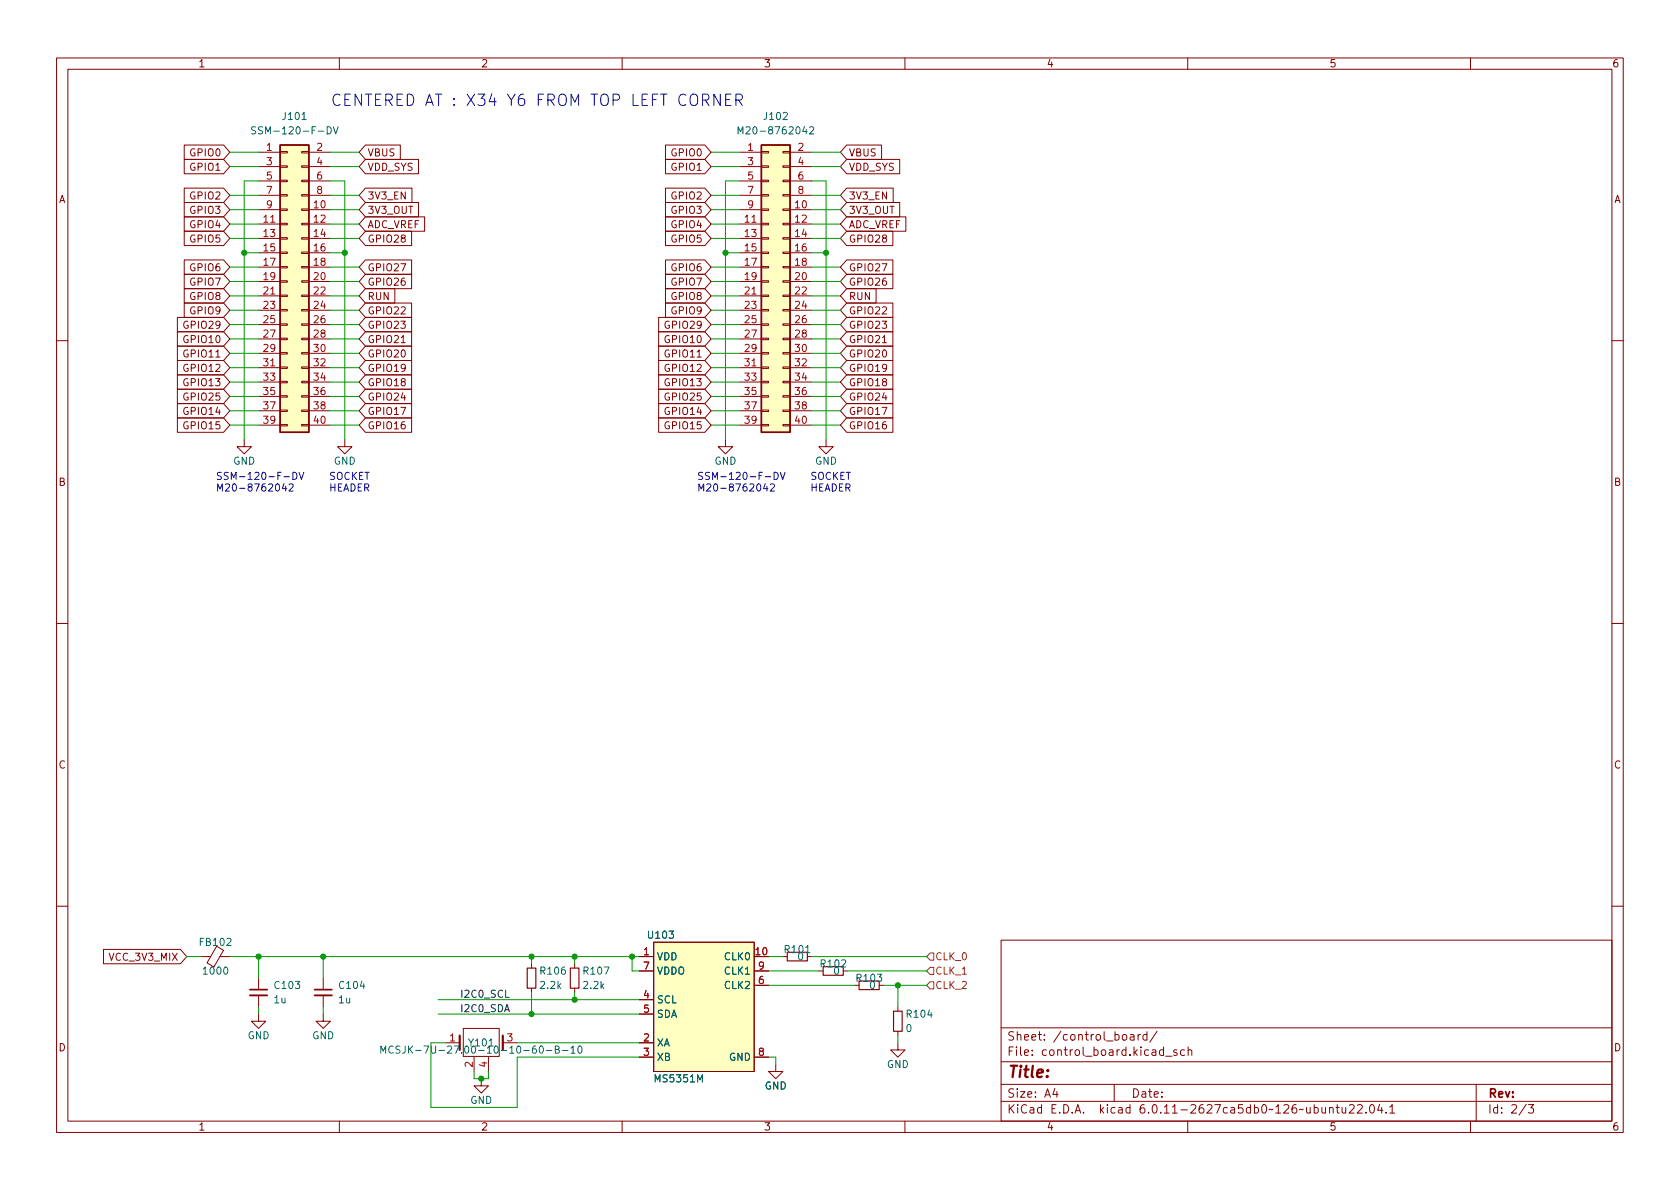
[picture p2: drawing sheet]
<svg xmlns="http://www.w3.org/2000/svg" width="297mm" height="210mm" viewBox="0 0 297 210" stroke-linecap="round" stroke-linejoin="round" font-family="sans-serif">
<g fill="none" stroke="#840000" stroke-width=".18">
<path d="M10 10.2h277v190.1h-277zM12 12.2h273v186.1h-273zM60 10.2v2M110 10.2v2M160 10.2v2M210 10.2v2M260 10.2v2M32.6 28.2h6.9l1.1 1.3-1.1 1.2h-6.9zM32.6 25.6h6.9l1.1 1.3-1.1 1.3h-6.9zM32.6 33.3h6.9l1.1 1.2-1.1 1.3h-6.9zM32.6 35.8h6.9l1.1 1.3-1.1 1.2h-6.9zM32.6 38.3h6.9l1.1 1.3-1.1 1.3h-6.9z"/>
<path d="M45.7 26.9h3.8M45.7 37.1h3.8M45.7 39.6h3.8M45.7 29.5h3.8M45.7 32h3.8M45.7 34.5h3.8M49.5 39.5h1.3v.2h-1.3zM49.5 37h1.3v.2h-1.3zM49.5 34.4h1.3v.3h-1.3zM49.5 31.9h1.3v.2h-1.3zM49.5 29.3h1.3v.3h-1.3zM49.5 26.8h1.3v.2h-1.3z"/>
<path d="M53.3 39.5h1.3v.2h-1.3zM53.3 37h1.3v.2h-1.3zM53.3 34.4h1.3v.3h-1.3zM53.3 31.9h1.3v.2h-1.3zM53.3 29.3h1.3v.3h-1.3zM53.3 26.8h1.3v.2h-1.3zM54.6 26.9h3.8M54.6 37.1h3.8M54.6 39.6h3.8M54.6 29.5h3.8M54.6 32h3.8M54.6 34.5h3.8"/>
<path d="M64.6 33.3h8.2v2.5h-8.2l-1.1-1.3zM64.6 28.2h9.4v2.5h-9.4l-1.1-1.2zM64.6 25.6h6.2v2.6h-6.2l-1.1-1.3zM64.6 38.3h10.5v2.6h-10.5l-1.1-1.3zM64.6 35.8h9.4v2.5h-9.4l-1.1-1.2zM117.7 25.6h6.9l1.1 1.3-1.1 1.3h-6.9zM117.7 38.3h6.9l1.1 1.3-1.1 1.3h-6.9zM117.7 28.2h6.9l1.1 1.3-1.1 1.2h-6.9zM117.7 35.8h6.9l1.1 1.3-1.1 1.2h-6.9zM117.7 33.3h6.9l1.1 1.2-1.1 1.3h-6.9zM130.8 26.9h3.8M130.8 37.1h3.8"/>
<path d="M130.8 39.6h3.8M130.8 29.5h3.8M130.8 32h3.8M130.8 34.5h3.8M134.6 39.5h1.3v.2h-1.3zM134.6 37h1.3v.2h-1.3zM134.6 34.4h1.3v.3h-1.3zM134.6 31.9h1.3v.2h-1.3zM134.6 29.3h1.3v.3h-1.3zM134.6 26.8h1.3v.2h-1.3zM138.4 39.5h1.3v.2h-1.3zM138.4 37h1.3v.2h-1.3z"/>
<path d="M138.4 34.4h1.3v.3h-1.3zM138.4 31.9h1.3v.2h-1.3zM138.4 29.3h1.3v.3h-1.3zM138.4 26.8h1.3v.2h-1.3zM139.7 26.9h3.8M139.7 37.1h3.8M139.7 39.6h3.8M139.7 29.5h3.8M139.7 32h3.8M139.7 34.5h3.8M149.7 38.3h10.5v2.6h-10.5l-1.1-1.3zM149.7 33.3h8.2v2.5h-8.2l-1.1-1.3z"/>
<path d="M149.7 35.8h9.4v2.5h-9.4l-1.1-1.2zM149.7 28.2h9.4v2.5h-9.4l-1.1-1.2zM149.7 25.6h6.2v2.6h-6.2l-1.1-1.3zM31.4 58.7h8.1l1.1 1.2-1.1 1.3h-8.1zM31.4 56.1h8.1l1.1 1.3-1.1 1.3h-8.1zM32.6 46h6.9l1.1 1.2-1.1 1.3h-6.9zM32.6 40.9h6.9l1.1 1.3-1.1 1.2h-6.9zM32.6 53.6h6.9l1.1 1.3-1.1 1.2h-6.9zM32.6 48.5h6.9l1.1 1.3-1.1 1.2h-6.9zM32.6 51h6.9l1.1 1.3-1.1 1.3h-6.9zM45.7 42.2h3.8M45.7 44.7h3.8"/>
<path d="M45.7 47.2h3.8M45.7 49.8h3.8M45.7 52.3h3.8M45.7 54.9h3.8M45.7 57.4h3.8M45.7 59.9h3.8M49.5 59.8h1.3v.3h-1.3zM49.5 57.3h1.3v.2h-1.3zM49.5 54.7h1.3v.3h-1.3zM49.5 52.2h1.3v.2h-1.3zM49.5 49.7h1.3v.2h-1.3zM49.5 47.1h1.3v.3h-1.3z"/>
<path d="M49.5 44.6h1.3v.2h-1.3zM49.5 42h1.3v.3h-1.3zM53.3 59.8h1.3v.3h-1.3zM53.3 57.3h1.3v.2h-1.3zM53.3 54.7h1.3v.3h-1.3zM53.3 52.2h1.3v.2h-1.3zM53.3 49.7h1.3v.2h-1.3zM53.3 47.1h1.3v.3h-1.3zM53.3 44.6h1.3v.2h-1.3zM53.3 42h1.3v.3h-1.3zM54.6 42.2h3.8M54.6 44.7h3.8"/>
<path d="M54.6 47.2h3.8M54.6 49.8h3.8M54.6 52.3h3.8M54.6 54.9h3.8M54.6 57.4h3.8M54.6 59.9h3.8M64.6 40.9h8.2v2.5h-8.2l-1.1-1.2zM64.6 46h8.2v2.5h-8.2l-1.1-1.3zM64.6 48.5h8.2v2.5h-8.2l-1.1-1.2zM64.6 51h5.2v2.6h-5.2l-1.1-1.3zM64.6 56.1h8.2v2.6h-8.2l-1.1-1.3zM64.6 53.6h8.2v2.5h-8.2l-1.1-1.2z"/>
<path d="M64.6 58.7h8.2v2.5h-8.2l-1.1-1.3zM116.5 58.7h8.1l1.1 1.2-1.1 1.3h-8.1zM116.5 56.1h8.1l1.1 1.3-1.1 1.3h-8.1zM117.7 51h6.9l1.1 1.3-1.1 1.3h-6.9zM117.7 48.5h6.9l1.1 1.3-1.1 1.2h-6.9zM117.7 46h6.9l1.1 1.2-1.1 1.3h-6.9zM117.7 53.6h6.9l1.1 1.3-1.1 1.2h-6.9zM117.7 40.9h6.9l1.1 1.3-1.1 1.2h-6.9zM130.8 42.2h3.8M130.8 44.7h3.8M130.8 47.2h3.8M130.8 49.8h3.8"/>
<path d="M130.8 52.3h3.8M130.8 54.9h3.8M130.8 57.4h3.8M130.8 59.9h3.8M134.6 59.8h1.3v.3h-1.3zM134.6 57.3h1.3v.2h-1.3zM134.6 54.7h1.3v.3h-1.3zM134.6 52.2h1.3v.2h-1.3zM134.6 49.7h1.3v.2h-1.3zM134.6 47.1h1.3v.3h-1.3zM134.6 44.6h1.3v.2h-1.3zM134.6 42h1.3v.3h-1.3z"/>
<path d="M138.4 59.8h1.3v.3h-1.3zM138.4 57.3h1.3v.2h-1.3zM138.4 54.7h1.3v.3h-1.3zM138.4 52.2h1.3v.2h-1.3zM138.4 49.7h1.3v.2h-1.3zM138.4 47.1h1.3v.3h-1.3zM138.4 44.6h1.3v.2h-1.3zM138.4 42h1.3v.3h-1.3zM139.7 42.2h3.8M139.7 44.7h3.8M139.7 47.2h3.8M139.7 49.8h3.8"/>
<path d="M139.7 52.3h3.8M139.7 54.9h3.8M139.7 57.4h3.8M139.7 59.9h3.8M149.7 58.7h8.2v2.5h-8.2l-1.1-1.3zM149.7 48.5h8.2v2.5h-8.2l-1.1-1.2zM149.7 53.6h8.2v2.5h-8.2l-1.1-1.2zM149.7 46h8.2v2.5h-8.2l-1.1-1.3zM149.7 56.1h8.2v2.6h-8.2l-1.1-1.3zM149.7 40.9h8.2v2.5h-8.2l-1.1-1.2zM149.7 51h5.2v2.6h-5.2l-1.1-1.3zM10 60.2h2"/>
<path d="M31.4 61.2h8.1l1.1 1.3-1.1 1.2h-8.1zM31.4 63.7h8.1l1.1 1.3-1.1 1.3h-8.1zM31.4 66.3h8.1l1.1 1.3-1.1 1.2h-8.1zM31.4 68.8h8.1l1.1 1.3-1.1 1.3h-8.1zM31.4 73.9h8.1l1.1 1.3-1.1 1.2h-8.1zM31.4 71.4h8.1l1.1 1.2-1.1 1.3h-8.1zM38.2 63.1h.7M43.2 77.7v1.3h1.2l-1.2 1.3-1.3-1.3h1.3M45.7 62.5h3.8M45.7 65h3.8M45.7 67.6h3.8M45.7 70.1h3.8"/>
<path d="M45.7 72.6h3.8M45.7 75.2h3.8M49.5 75.1h1.3v.2h-1.3zM49.5 72.5h1.3v.3h-1.3zM49.5 70h1.3v.2h-1.3zM49.5 67.4h1.3v.3h-1.3zM49.5 64.9h1.3v.2h-1.3zM49.5 62.4h1.3v.2h-1.3zM53.3 75.1h1.3v.2h-1.3zM53.3 72.5h1.3v.3h-1.3zM53.3 70h1.3v.2h-1.3zM53.3 67.4h1.3v.3h-1.3z"/>
<path d="M53.3 64.9h1.3v.2h-1.3zM53.3 62.4h1.3v.2h-1.3zM54.6 62.5h3.8M54.6 65h3.8M54.6 67.6h3.8M54.6 70.1h3.8M54.6 72.6h3.8M54.6 75.2h3.8M61 77.7v1.3h1.2l-1.2 1.3-1.3-1.3h1.3M64.6 61.2h8.2v2.5h-8.2l-1.1-1.2zM64.6 71.4h8.2v2.5h-8.2l-1.1-1.3zM64.6 66.3h8.2v2.5h-8.2l-1.1-1.2z"/>
<path d="M64.6 63.7h8.2v2.6h-8.2l-1.1-1.3zM64.6 68.8h8.2v2.6h-8.2l-1.1-1.3zM64.6 73.9h8.2v2.5h-8.2l-1.1-1.2zM70.9 60.6h.8M116.5 71.4h8.1l1.1 1.2-1.1 1.3h-8.1zM116.5 68.8h8.1l1.1 1.3-1.1 1.3h-8.1zM116.5 73.9h8.1l1.1 1.3-1.1 1.2h-8.1zM116.5 66.3h8.1l1.1 1.3-1.1 1.2h-8.1zM116.5 61.2h8.1l1.1 1.3-1.1 1.2h-8.1zM116.5 63.7h8.1l1.1 1.3-1.1 1.3h-8.1zM123.3 63.1h.7M128.3 77.7v1.3h1.2l-1.2 1.3-1.3-1.3h1.3"/>
<path d="M130.8 62.5h3.8M130.8 65h3.8M130.8 67.6h3.8M130.8 70.1h3.8M130.8 72.6h3.8M130.8 75.2h3.8M134.6 75.1h1.3v.2h-1.3zM134.6 72.5h1.3v.3h-1.3zM134.6 70h1.3v.2h-1.3zM134.6 67.4h1.3v.3h-1.3zM134.6 64.9h1.3v.2h-1.3zM134.6 62.4h1.3v.2h-1.3z"/>
<path d="M138.4 75.1h1.3v.2h-1.3zM138.4 72.5h1.3v.3h-1.3zM138.4 70h1.3v.2h-1.3zM138.4 67.4h1.3v.3h-1.3zM138.4 64.9h1.3v.2h-1.3zM138.4 62.4h1.3v.2h-1.3zM139.7 62.5h3.8M139.7 65h3.8M139.7 67.6h3.8M139.7 70.1h3.8M139.7 72.6h3.8M139.7 75.2h3.8"/>
<path d="M146 77.7v1.3h1.3l-1.3 1.3-1.2-1.3h1.2M149.7 61.2h8.2v2.5h-8.2l-1.1-1.2zM149.7 63.7h8.2v2.6h-8.2l-1.1-1.3zM149.7 66.3h8.2v2.5h-8.2l-1.1-1.2zM149.7 68.8h8.2v2.6h-8.2l-1.1-1.3zM149.7 71.4h8.2v2.5h-8.2l-1.1-1.3zM149.7 73.9h8.2v2.5h-8.2l-1.1-1.2zM156 60.6h.7M285 60.2h2M10 110.2h2M285 110.2h2M10 160.2h2"/>
<path d="M18.3 167.9h13.6l1.1 1.3-1.1 1.2h-13.6zM35.6 169.2h1.6M38.3 167.3l1.2 .7-1.7 3-1.2-.7zM38.9 169.2h1.7M45.7 179.3v1.3h1.3l-1.3 1.3-1.3-1.3h1.3M45.7 173v2M45.7 176v2M57.1 179.3v1.3h1.3l-1.3 1.3-1.2-1.3h1.2M57.1 173v2M57.1 176v2M94 170.4v.8M94 174.7v.8"/>
<path d="M101.6 170.4v.8M101.6 174.7v.8M113 171.7h2.6M113 169.2h2.6M113 176.8h2.6M113 179.3h2.6M115.6 166.6h17.7v22.9h-17.7zM133.3 171.7h2.6M133.3 174.2h2.6M133.3 169.2h2.6M142.7 169.2h.8M149.1 171.7h.8"/>
<path d="M155.4 174.2h.8M158.7 178v.8M177 166.3h108v32h-108zM285 160.2h2M60 198.3v2M78.7 184.4h2.6M81.9 181.9h6.4v4.9h-6.4zM83.8 186.9v2.6M85.1 190.7v1.3h1.3l-1.3 1.3-1.3-1.3h1.3M86.4 186.9v2.6M88.9 184.4h2.5M110 198.3v2"/>
<path d="M113 184.4h2.6M113 186.9h2.6M133.3 186.9h2.6M137.2 188.2v1.3h1.2l-1.2 1.2-1.3-1.2h1.3M158.7 184.4v1.3h1.3l-1.3 1.2-1.2-1.2h1.2M158.7 182.4v.7M160 198.3v2M177 194.8h108M177 191.8h108M177 187.8h108M177 181.8h108M182.5 186.5v.1"/>
<path d="M182.5 185.7v.1M184.6 183.8v.1M184.6 183v.1M197 191.8v3M201.2 182.9v1M201.6 182.9l-.2 .1-.2 .2M202.8 183l-.4-.1-.3 .3v.4l.1 .3h.6M202.8 182.4v1.5M204.6 182.4l-1.3 1.9M208.1 185.7l-.4-.1-.2 .2 .1 .3 .5 .1v.4h-.6M209.4 185.7l-.4-.1-.3 .3v.4l.2 .3h.5M210 198.3v2"/>
<path d="M210.1 185.8l.2-.2 .3 .1 .1 .9M210.1 185.1v1.5M238.6 195.5l.5-.2 .3 .2v.3l-.9 1h.9M240 195.5l.6-.2 .2 .2 .1 .3-1 1h1M241.5 196.7v.1M242.4 195.4l.1-.1a.81 .81 0 0 1 .6 .7 .81 .81 0 0 1-.3 .8h-.2a.81 .81 0 0 1-.5-.6 .81 .81 0 0 1 .3-.8zM243.9 195.3l-.3 1h.9M244.3 195.8v1M245.1 196.7v.1M245.7 195.8l.4-.5v1.5M245.7 196.8h.9M260 198.3v2"/>
<path d="M261 191.8v6.5M270.2 195.3h1l-.6 .6 .5 .1v.7l-.2 .1h-.5l-.2-.1"/>
</g>
<g fill="#ffffc2" stroke="#ffffc2" stroke-width=".18">
<path d="M134.6 25.6h5.1v50.8h-5.1z"/>
<path d="M49.5 25.6h5.1v50.8h-5.1z"/>
<path d="M115.6 166.6h17.7v22.9h-17.7z"/>
</g>
<path d="M49.5 25.6h5.1v50.8h-5.1zM134.6 25.6h5.1v50.8h-5.1z" fill="none" stroke="#840000" stroke-width=".25"/>
<path d="M47.9 39.3h.7M133 39.3h.7M47.9 52h.7M133 52h.7M47.9 64.7h.7M133 64.7h.7" fill="none" stroke="#a90000" stroke-width=".18"/>
<g fill="none" stroke="#006464" stroke-width=".18">
<path d="M138.5 20l.5-.1 .2 .3-.8 .9h.8M53.4 21.1h.7M56.3 23.2h.9M57.8 22.4a.64 .64 0 0 1 .8 .6 .64 .64 0 0 1-.8 .7zM58.9 22.4l.5 1.3 .4-1.3M142.2 22.4l-.3 .9h.8M142.5 22.8v.9M143.1 22.5l.5-.1 .3 .4-.8 .9h.8M39.7 171.1l.2-.1a.68 .68 0 0 1 .4 .6 .68 .68 0 0 1-.4 .7l-.2-.1-.1-.4zM40.1 166l.5-.1 .3 .4-.8 .9h.8M64 173.5l-.3 .9h.8M106.8 171h.9l-.6 1.3"/>
<path d="M118.3 164.7h.8l-.4 .4 .3 .2v.5l-.2 .1-.5-.1M142.5 168.5h.7M164.3 178.6l-.3 .9h.8M92.6 185.8h1M94.7 185h-.3a.86 .86 0 0 0 0 1.2l.4-.1 .1-.4-.3-.2h-.2l-.3 .2M95.5 185.1l.1-.1a.68 .68 0 0 1 .5 .6 .68 .68 0 0 1-.5 .6l-.1-.1-.2-.3zM96.6 185.8h1M98.2 185.6l.5-.1 .1-.2v-.2l-.6-.1v1.2h.5l.1-.1 .1-.3-.3-.2M99.5 185.8h.9M101 185.3l.3-.3v1.2M101 186.2h.7M102.3 185.1l.2-.1a.68 .68 0 0 1 .4 .6 .68 .68 0 0 1-.4 .6l-.2-.1-.1-.3z"/>
<path d="M123.3 191.3v-1.2l.5 .9 .4-.9v1.2"/>
</g>
<path d="M81.3 183.1v2.6M88.9 183.1v2.6" fill="none" stroke="#840000" stroke-width=".38"/>
<path d="M93.2 171.2h1.5v3.5h-1.5zM100.8 171.2h1.6v3.5h-1.6zM139.2 168.4h3.5v1.5h-3.5zM145.5 170.9h3.6v1.6h-3.6zM151.9 173.5h3.5v1.5h-3.5zM158 178.8h1.5v3.6h-1.5z" fill="none" stroke="#840000" stroke-width=".2"/>
<path d="M44.2 176h3M55.6 176h3.1" fill="none" stroke="#840000" stroke-width=".33"/>
<path d="M44.2 175h3M55.6 175h3.1" fill="none" stroke="#840000" stroke-width=".3"/>
<path d="M164.5 173.6h.6v1.3h-.6l-.7-.7zM164.5 168.5h.6v1.3h-.6l-.7-.6zM164.5 171.1h.6v1.2h-.6l-.7-.6z" fill="none" stroke="#725600" stroke-width=".18"/>
<g fill="none" stroke="#0000c2" stroke-width=".18">
<path d="M58.5 85.6v1.2M58.5 86.2h.7M59.2 83.6l-.5-.1-.2 .1v.4l.5 .2 .2 .3-.3 .3-.5-.1M59.2 85.6v1.2M59.7 83.7l.2-.2a.43 .43 0 0 1 .6 .4v.5a.42 .42 0 0 1-.4 .4 .42 .42 0 0 1-.5-.4zM59.8 86.2h.5M60.4 85.6h-.6v1.2h.6M60.8 86.8l.4-1.2 .4 1.2M60.9 86.5h.6M61.8 83.6a.6 .6 0 0 0-.9 .5 .6 .6 0 0 0 .6 .7l.3-.1M62.1 85.6a.64 .64 0 0 1 .7 .6 .64 .64 0 0 1-.7 .6zM62.3 83.5v1.3"/>
<path d="M62.5 84.1l.5 .7M63 83.5l-.7 .7M63.3 86.2h.5M63.6 84.1h.4M63.9 85.6h-.6v1.2h.6M64.2 83.5h-.6v1.3h.6M64.5 86.2h.6l.1-.2-.1-.3-.6-.1v1.2M64.5 83.5h.8M64.8 86.2l.4 .6M64.9 83.5v1.3M143.6 86.2h.7M143.6 85.6v1.2"/>
<path d="M144.3 83.6l-.5-.1-.3 .3 .1 .3 .6 .2v.4l-.2 .1-.5-.1M144.3 85.6v1.2M144.9 83.6l.1-.1a.43 .43 0 0 1 .6 .4v.5a.42 .42 0 0 1-.4 .4 .42 .42 0 0 1-.5-.4v-.5zM144.9 86.2h.4M145.5 85.6h-.6v1.2h.6M145.9 86.8l.4-1.2 .4 1.2M146 86.5h.6M146.9 83.6a.6 .6 0 0 0-.9 .5 .6 .6 0 0 0 .6 .7l.3-.1M147.2 85.6a.64 .64 0 0 1 .7 .6 .64 .64 0 0 1-.7 .6zM147.4 83.5v1.3M147.6 84.1l.5 .7M148.1 83.5l-.7 .7"/>
<path d="M148.4 86.2h.4M148.7 84.1h.4M149 85.6h-.6v1.2h.6M149.3 83.5h-.6v1.3h.6M149.6 86.2h.6l.1-.2-.1-.3-.6-.1v1.2M149.6 83.5h.8M149.9 86.2l.4 .6M150 83.5v1.3"/>
</g>
<g fill="none" stroke="#009600" stroke-width=".18">
<path d="M40.6 39.6h5.1M40.6 34.5h5.1M40.6 26.9h5.1M40.6 29.5h5.1M40.6 37.1h5.1M45.7 32h-2.5v45.7M58.4 39.6h5.1M58.4 34.5h5.1M58.4 32h2.6v45.7M58.4 26.9h5.1M58.4 29.5h5.1M58.4 37.1h5.1"/>
<path d="M125.7 39.6h5.1M125.7 34.5h5.1M125.7 26.9h5.1M125.7 29.5h5.1M125.7 37.1h5.1M130.8 32h-2.5v45.7M143.5 39.6h5.1M143.5 34.5h5.1M143.5 32h2.5v45.7M143.5 26.9h5.1M143.5 29.5h5.1M143.5 37.1h5.1"/>
<path d="M40.6 42.2h5.1M40.6 54.9h5.1M40.6 52.3h5.1M40.6 57.4h5.1M40.6 49.8h5.1M40.6 47.2h5.1M40.6 59.9h5.1M43.2 44.7h2.5M58.4 42.2h5.1M58.4 54.9h5.1M58.4 52.3h5.1M58.4 57.4h5.1"/>
<path d="M58.4 49.8h5.1M58.4 44.7h2.6M58.4 47.2h5.1M58.4 59.9h5.1M125.7 42.2h5.1M125.7 54.9h5.1M125.7 52.3h5.1M125.7 57.4h5.1M125.7 49.8h5.1M125.7 47.2h5.1M125.7 59.9h5.1M128.3 44.7h2.5"/>
<path d="M143.5 42.2h5.1M143.5 54.9h5.1M143.5 52.3h5.1M143.5 57.4h5.1M143.5 49.8h5.1M143.5 44.7h2.5M143.5 47.2h5.1M143.5 59.9h5.1M40.6 62.5h5.1M40.6 65h5.1M40.6 72.6h5.1M40.6 70.1h5.1"/>
<path d="M40.6 75.2h5.1M40.6 67.6h5.1M58.4 62.5h5.1M58.4 65h5.1M58.4 72.6h5.1M58.4 70.1h5.1M58.4 75.2h5.1M58.4 67.6h5.1M125.7 62.5h5.1M125.7 65h5.1M125.7 72.6h5.1M125.7 70.1h5.1"/>
<path d="M125.7 75.2h5.1M125.7 67.6h5.1M143.5 62.5h5.1M143.5 65h5.1M143.5 72.6h5.1M143.5 70.1h5.1M143.5 75.2h5.1M143.5 67.6h5.1M33 169.2h2.6M40.6 169.2h72.4M45.7 169.2v3.8M45.7 178v1.3"/>
<path d="M57.1 169.2v3.8M57.1 178v1.3M77.5 179.3h35.5M77.5 176.8h35.5M94 169.2v1.2M94 175.5v3.8M101.6 169.2v1.2M101.6 175.5v1.3M111.8 169.2v2.5h1.2M135.9 169.2h2.5M135.9 174.2h15.2M135.9 171.7h8.9"/>
<path d="M143.5 169.2h20.3M149.9 171.7h13.9M156.2 174.2h7.6M158.7 174.2v3.8M78.7 184.4h-2.5v11.4h15.2v-8.9h21.6M83.8 189.5v1.2h2.6v-1.2M91.4 184.4h21.6M135.9 186.9h1.3v1.3M158.7 183.1v1.3"/>
</g>
<g fill="#009600" stroke="#009600" stroke-width=".18">
<circle cx="45.7" cy="169.2" r=".46"/>
<circle cx="94" cy="169.2" r=".46"/>
<circle cx="94" cy="179.3" r=".46"/>
<circle cx="85.1" cy="190.7" r=".46"/>
<circle cx="57.1" cy="169.2" r=".46"/>
<circle cx="43.2" cy="44.7" r=".46"/>
<circle cx="111.8" cy="169.2" r=".46"/>
<circle cx="101.6" cy="169.2" r=".46"/>
<circle cx="158.7" cy="174.2" r=".46"/>
<circle cx="101.6" cy="176.8" r=".46"/>
<circle cx="61" cy="44.7" r=".46"/>
<circle cx="146" cy="44.7" r=".46"/>
<circle cx="128.3" cy="44.7" r=".46"/>
</g>
<g font-size="2.8" fill="#0000c2">
<text x="58.4" y="18.7">CENTERED AT : X34</text>
<text x="90.1" y="18.7">Y6 FROM TOP LEFT CORNER</text>
</g>
<text font-size="2.8" fill="#840000" x="178" y="191.2">Title:</text>
<g font-size="2.1" fill="#840000">
<text x="178" y="184.5">Sheet:</text>
<text x="186.2" y="184.5">/control_board/</text>
<text x="178" y="187.2">File:</text>
<text x="184.4" y="187.2">control_board.kicad_sch</text>
<text x="178" y="197.4">KiCad</text>
<text x="178" y="194.6">Size:</text>
<text x="184.7" y="194.6">A4</text>
<text x="185.7" y="197.4">E.D.A.</text>
<text x="194.6" y="197.4">kicad</text>
<text x="200" y="194.6">Date:</text>
<text x="201.8" y="197.4">6.0.11-2627ca5db0~126~ubuntu22.04.1</text>
<text x="263" y="194.6">Rev:</text>
<text x="263" y="197.4">Id:</text>
<text x="267.1" y="197.4">2/3</text>
</g>
<g font-size="1.8" fill="#840000">
<text x="35" y="12.3">1</text>
<text x="85" y="12.3">2</text>
<text x="135" y="12.3">3</text>
<text x="185" y="12.3">4</text>
<text x="235" y="12.3">5</text>
<text x="285" y="12.3">6</text>
<text x="33.4" y="28">GPIO0</text>
<text x="64.9" y="28">VBUS</text>
<text x="118.5" y="28">GPIO0</text>
<text x="150" y="28">VBUS</text>
<text x="33.4" y="30.6">GPIO1</text>
<text x="33.4" y="35.7">GPIO2</text>
<text x="64.9" y="35.7">3V3_EN</text>
<text x="64.9" y="30.6">VDD_SYS</text>
<text x="118.5" y="30.6">GPIO1</text>
<text x="118.5" y="35.7">GPIO2</text>
<text x="150" y="35.7">3V3_EN</text>
<text x="150" y="30.6">VDD_SYS</text>
<text x="10.4" y="36.3">A</text>
<text x="33.4" y="38.2">GPIO3</text>
<text x="33.4" y="40.7">GPIO4</text>
<text x="64.9" y="40.7">ADC_VREF</text>
<text x="64.9" y="38.2">3V3_OUT</text>
<text x="118.5" y="40.7">GPIO4</text>
<text x="118.5" y="38.2">GPIO3</text>
<text x="150" y="40.7">ADC_VREF</text>
<text x="150" y="38.2">3V3_OUT</text>
<text x="285.4" y="36.3">A</text>
<text x="33.4" y="43.3">GPIO5</text>
<text x="64.9" y="43.3">GPIO28</text>
<text x="118.5" y="43.3">GPIO5</text>
<text x="150" y="43.3">GPIO28</text>
<text x="33.4" y="48.4">GPIO6</text>
<text x="33.4" y="50.9">GPIO7</text>
<text x="33.4" y="53.4">GPIO8</text>
<text x="64.9" y="48.4">GPIO27</text>
<text x="64.9" y="50.9">GPIO26</text>
<text x="64.9" y="53.4">RUN</text>
<text x="118.5" y="53.4">GPIO8</text>
<text x="118.5" y="50.9">GPIO7</text>
<text x="118.5" y="48.4">GPIO6</text>
<text x="150" y="50.9">GPIO26</text>
<text x="150" y="48.4">GPIO27</text>
<text x="150" y="53.4">RUN</text>
<text x="32.2" y="58.5">GPIO29</text>
<text x="33.4" y="56">GPIO9</text>
<text x="64.9" y="58.5">GPIO23</text>
<text x="64.9" y="56">GPIO22</text>
<text x="117.3" y="58.5">GPIO29</text>
<text x="118.5" y="56">GPIO9</text>
<text x="150" y="56">GPIO22</text>
<text x="150" y="58.5">GPIO23</text>
<text x="32.2" y="61.1">GPIO10</text>
<text x="32.2" y="63.6">GPIO11</text>
<text x="64.9" y="63.6">GPIO20</text>
<text x="64.9" y="61.1">GPIO21</text>
<text x="117.3" y="61.1">GPIO10</text>
<text x="117.3" y="63.6">GPIO11</text>
<text x="150" y="63.6">GPIO20</text>
<text x="150" y="61.1">GPIO21</text>
<text x="32.2" y="66.1">GPIO12</text>
<text x="32.2" y="68.7">GPIO13</text>
<text x="32.2" y="71.2">GPIO25</text>
<text x="64.9" y="68.7">GPIO18</text>
<text x="64.9" y="66.1">GPIO19</text>
<text x="64.9" y="71.2">GPIO24</text>
<text x="117.3" y="71.2">GPIO25</text>
<text x="117.3" y="68.7">GPIO13</text>
<text x="117.3" y="66.1">GPIO12</text>
<text x="150" y="66.1">GPIO19</text>
<text x="150" y="68.7">GPIO18</text>
<text x="150" y="71.2">GPIO24</text>
<text x="32.2" y="76.3">GPIO15</text>
<text x="32.2" y="73.8">GPIO14</text>
<text x="64.9" y="73.8">GPIO17</text>
<text x="64.9" y="76.3">GPIO16</text>
<text x="117.3" y="73.8">GPIO14</text>
<text x="117.3" y="76.3">GPIO15</text>
<text x="150" y="73.8">GPIO17</text>
<text x="150" y="76.3">GPIO16</text>
<text x="10.3" y="86.3">B</text>
<text x="285.3" y="86.3">B</text>
<text x="10.3" y="136.3">C</text>
<text x="285.3" y="136.3">C</text>
<text x="19.1" y="170.3">VCC_3V3_MIX</text>
<text x="10.3" y="186.3">D</text>
<text x="285.3" y="186.3">D</text>
<text x="35" y="200.3">1</text>
<text x="85" y="200.3">2</text>
<text x="135" y="200.3">3</text>
<text x="185" y="200.3">4</text>
<text x="235" y="200.3">5</text>
<text x="285" y="200.3">6</text>
</g>
<g font-size="1.8" fill="#006464">
<text x="49.7" y="21.6">J101</text>
<text x="134.8" y="21.6">J102</text>
<text x="44.2" y="24.1">SSM-120-F-DV</text>
<text x="130.1" y="24.1">M20-8762042</text>
<text x="41.2" y="82.6">GND</text>
<text x="58.9" y="82.6">GND</text>
<text x="126.3" y="82.6">GND</text>
<text x="144" y="82.6">GND</text>
<text x="35" y="167.6">FB102</text>
<text x="114.3" y="166.4">U103</text>
<text x="35.6" y="172.7">1000</text>
<text x="95.3" y="172.7">R106</text>
<text x="102.9" y="172.7">R107</text>
<text x="116.1" y="170.2">VDD</text>
<text x="116.1" y="172.7">VDDO</text>
<text x="127.9" y="170.2">CLK0</text>
<text x="127.9" y="172.7">CLK1</text>
<text x="138.5" y="168.9">R101</text>
<text x="140.9" y="170.2">0</text>
<text x="144.8" y="171.5">R102</text>
<text x="147.2" y="172.7">0</text>
<text x="151.2" y="174">R103</text>
<text x="48.3" y="175.3">C103</text>
<text x="48.3" y="177.8">1u</text>
<text x="59.7" y="175.3">C104</text>
<text x="59.7" y="177.8">1u</text>
<text x="95.3" y="175.3">2.2k</text>
<text x="102.9" y="175.3">2.2k</text>
<text x="116.1" y="177.8">SCL</text>
<text x="127.9" y="175.3">CLK2</text>
<text x="153.6" y="175.3">0</text>
<text x="43.7" y="184.2">GND</text>
<text x="55.1" y="184.2">GND</text>
<text x="82.7" y="185.4">Y101</text>
<text x="116.1" y="185.4">XA</text>
<text x="116.1" y="180.3">SDA</text>
<text x="160" y="180.3">R104</text>
<text x="160" y="182.9">0</text>
<text x="67" y="186.7">MCSJK-7U-27.00-10-10-60-B-10</text>
<text x="115.5" y="191.8">MS5351M</text>
<text x="116.1" y="188">XB</text>
<text x="128.8" y="188">GND</text>
<text x="156.7" y="189.2">GND</text>
<text x="83.1" y="195.6">GND</text>
<text x="135.1" y="193">GND</text>
</g>
<g font-size="1.8" fill="#a90000">
<text x="46.9" y="26.7">1</text>
<text x="46.9" y="29.2">3</text>
<text x="55.8" y="26.7">2</text>
<text x="55.8" y="29.2">4</text>
<text x="132" y="26.7">1</text>
<text x="132" y="29.2">3</text>
<text x="140.9" y="26.7">2</text>
<text x="140.9" y="29.2">4</text>
<text x="46.9" y="31.7">5</text>
<text x="46.9" y="34.3">7</text>
<text x="55.8" y="31.7">6</text>
<text x="55.8" y="34.3">8</text>
<text x="132" y="31.7">5</text>
<text x="132" y="34.3">7</text>
<text x="140.9" y="31.7">6</text>
<text x="140.9" y="34.3">8</text>
<text x="46.3" y="39.4">11</text>
<text x="46.3" y="41.9">13</text>
<text x="46.9" y="36.8">9</text>
<text x="55.2" y="36.8">10</text>
<text x="55.2" y="39.4">12</text>
<text x="55.2" y="41.9">14</text>
<text x="131.4" y="39.4">11</text>
<text x="131.4" y="41.9">13</text>
<text x="132" y="36.8">9</text>
<text x="140.3" y="36.8">10</text>
<text x="140.3" y="39.4">12</text>
<text x="140.3" y="41.9">14</text>
<text x="46.3" y="44.4">15</text>
<text x="46.3" y="47">17</text>
<text x="55.2" y="44.4">16</text>
<text x="55.2" y="47">18</text>
<text x="131.4" y="44.4">15</text>
<text x="131.4" y="47">17</text>
<text x="140.3" y="44.4">16</text>
<text x="140.3" y="47">18</text>
<text x="46.3" y="49.5">19</text>
<text x="46.3" y="52.1">21</text>
<text x="55.2" y="49.5">20</text>
<text x="55.2" y="52.1">22</text>
<text x="131.4" y="49.5">19</text>
<text x="131.4" y="52.1">21</text>
<text x="140.3" y="49.5">20</text>
<text x="140.3" y="52.1">22</text>
<text x="46.3" y="54.6">23</text>
<text x="46.3" y="57.1">25</text>
<text x="46.3" y="59.7">27</text>
<text x="55.2" y="54.6">24</text>
<text x="55.2" y="57.1">26</text>
<text x="55.2" y="59.7">28</text>
<text x="131.4" y="54.6">23</text>
<text x="131.4" y="57.1">25</text>
<text x="131.4" y="59.7">27</text>
<text x="140.3" y="54.6">24</text>
<text x="140.3" y="57.1">26</text>
<text x="140.3" y="59.7">28</text>
<text x="46.3" y="62.2">29</text>
<text x="46.3" y="64.8">31</text>
<text x="55.2" y="62.2">30</text>
<text x="55.2" y="64.8">32</text>
<text x="131.4" y="62.2">29</text>
<text x="131.4" y="64.8">31</text>
<text x="140.3" y="62.2">30</text>
<text x="140.3" y="64.8">32</text>
<text x="46.3" y="67.3">33</text>
<text x="46.3" y="69.8">35</text>
<text x="55.2" y="67.3">34</text>
<text x="55.2" y="69.8">36</text>
<text x="131.4" y="67.3">33</text>
<text x="131.4" y="69.8">35</text>
<text x="140.3" y="67.3">34</text>
<text x="140.3" y="69.8">36</text>
<text x="46.3" y="72.4">37</text>
<text x="46.3" y="74.9">39</text>
<text x="55.2" y="72.4">38</text>
<text x="55.2" y="74.9">40</text>
<text x="131.4" y="72.4">37</text>
<text x="131.4" y="74.9">39</text>
<text x="140.3" y="72.4">38</text>
<text x="140.3" y="74.9">40</text>
<text x="113.6" y="168.9">1</text>
<text x="113.6" y="171.4">7</text>
<text x="133.3" y="168.9">10</text>
<text x="133.9" y="174">6</text>
<text x="133.9" y="171.4">9</text>
<text x="113.6" y="176.5">4</text>
<text x="113.6" y="179.1">5</text>
<text x="79.3" y="184.1">1</text>
<text x="89.5" y="184.1">3</text>
<text x="113.6" y="184.1">2</text>
<text x="83.6" y="188.9" transform="rotate(-90 83.6 188.9)">2</text>
<text x="86.1" y="188.9" transform="rotate(-90 86.1 188.9)">4</text>
<text x="113.6" y="186.7">3</text>
<text x="133.9" y="186.7">8</text>
</g>
<g font-size="1.8" fill="#0000c2">
<text x="38.1" y="84.8">SSM-120-F-DV SOCKET</text>
<text x="38.1" y="86.9">M20-8762042 HEADER</text>
<text x="123.2" y="84.8">SSM-120-F-DV SOCKET</text>
<text x="123.2" y="86.9">M20-8762042 HEADER</text>
</g>
<g font-size="1.8" fill="#725600">
<text x="165.3" y="170.2">CLK_0</text>
<text x="165.3" y="172.7">CLK_1</text>
<text x="165.3" y="175.3">CLK_2</text>
</g>
<g font-size="1.8" fill="#0f0f0f">
<text x="81.3" y="176.4">I2C0_SCL</text>
<text x="81.3" y="179">I2C0_SDA</text>
</g>
</svg>
